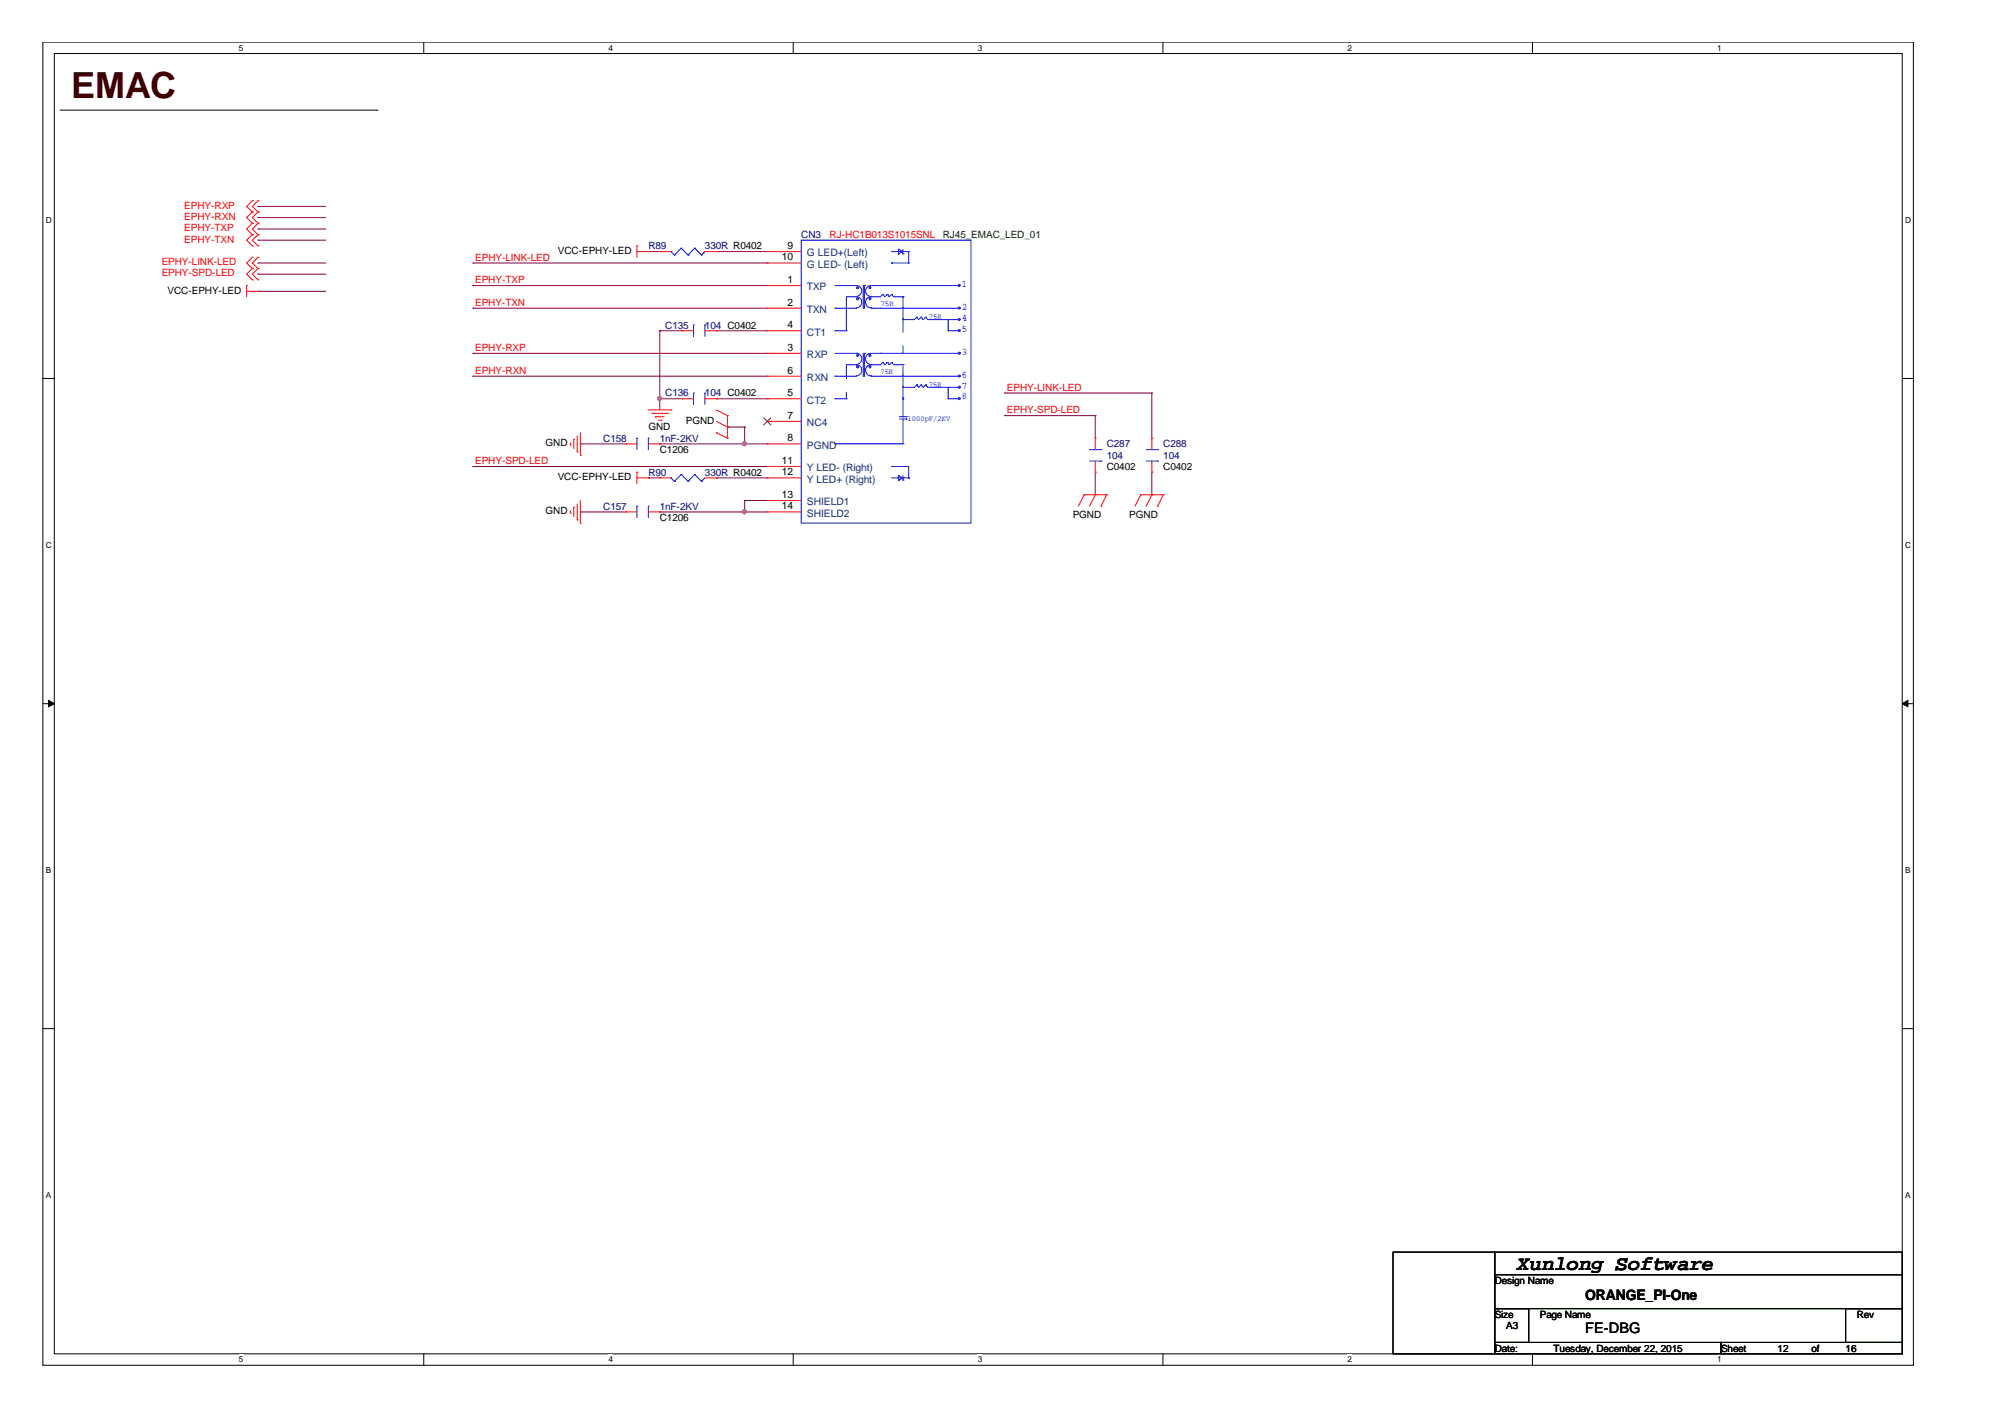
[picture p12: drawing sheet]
<svg xmlns="http://www.w3.org/2000/svg" width="297mm" height="210mm" viewBox="0 0 297 210" stroke-linecap="round" stroke-linejoin="round" font-family="sans-serif">
<path d="M6.3 6.2h277.2v196h-277.2zM8 7.9h273.8v192.6h-273.8z" fill="none" stroke="#000" stroke-width=".15"/>
<g fill="#fff">
<path d="M35.4 6.4h.6v1.4h-.6z"/>
<path d="M35.4 200.7h.6v1.4h-.6z"/>
</g>
<path d="M62.8 6.2v1.7M62.8 200.5v1.7" fill="none" stroke="#000" stroke-width=".15"/>
<g fill="#fff">
<path d="M90.1 6.4h.7v1.4h-.7z"/>
<path d="M90.1 200.7h.7v1.4h-.7z"/>
</g>
<path d="M117.5 6.2v1.7M117.5 200.5v1.7" fill="none" stroke="#000" stroke-width=".15"/>
<g fill="#fff">
<path d="M144.9 6.4h.6v1.4h-.6z"/>
<path d="M144.9 200.7h.6v1.4h-.6z"/>
</g>
<path d="M172.3 6.2v1.7M172.3 200.5v1.7" fill="none" stroke="#000" stroke-width=".15"/>
<g fill="#fff">
<path d="M199.6 6.4h.7v1.4h-.7z"/>
<path d="M199.6 200.7h.7v1.4h-.7z"/>
</g>
<path d="M227 6.2v1.7M227 200.5v1.7" fill="none" stroke="#000" stroke-width=".15"/>
<g fill="#fff">
<path d="M254.4 6.4h.6v1.4h-.6z"/>
<path d="M254.4 200.7h.6v1.4h-.6z"/>
<path d="M6.8 31.9h.8v1.4h-.8z"/>
<path d="M282.2 31.9h.9v1.4h-.9z"/>
<path d="M6.8 80.1h.8v1.4h-.8z"/>
<path d="M282.2 80.1h.9v1.4h-.9z"/>
</g>
<path d="M6.3 56.1h1.7M281.8 56.1h1.7" fill="none" stroke="#000" stroke-width=".15"/>
<g fill="#fff">
<path d="M6.8 128.2h.7v1.4h-.7z"/>
<path d="M282.2 128.2h.8v1.4h-.8z"/>
</g>
<path d="M6.3 104.2h1.7M281.8 104.2h1.7" fill="none" stroke="#000" stroke-width=".15"/>
<g fill="#000" stroke="#000" stroke-width=".15">
<path d="M7.2 103.7l.8 .5-.8 .5z" fill-rule="evenodd"/>
<path d="M281.8 104.2l.9-.5v1z" fill-rule="evenodd"/>
</g>
<g fill="#fff">
<path d="M6.8 176.4h.7v1.4h-.7z"/>
<path d="M282.2 176.4h.8v1.4h-.8z"/>
</g>
<path d="M8.9 16.3h46.9M55.8 16.3h.1M6.3 152.4h1.7M281.8 152.4h1.7M206.4 185.5h15v15h-15zM221.4 185.5h60.4v3.3h-60.4zM221.4 188.8h60.4v5.1h-60.4zM221.4 193.9h5.1v5h-5.1zM221.4 198.9h33.6v1.6h-33.6zM255 198.9h26.8v1.6h-26.8zM273.4 193.9h8.4v5h-8.4z" fill="none" stroke="#000" stroke-width=".15"/>
<g fill="none" stroke="#800040" stroke-width=".15">
<path d="M38.2 30.6h.1M38.2 39h.1M38.2 33.9h.1M38.2 32.2h.1M38.2 35.6h.1M38.2 30.6h10.1M38.2 39h10.1M38.2 33.9h10.1M38.2 32.2h10.1M38.2 35.6h10.1M70.1 39h.1M70.1 39h43.6"/>
<path d="M96.1 37.3h.1M96.1 37.3h1.6M106.1 37.3h.1M106.1 37.3h7.6M38.2 40.6h.1M38.2 43.2h.1M38.2 40.6h10.1M38.2 43.2h10.1M70.1 42.3h.1M70.1 45.6h.1M70.1 52.3h.1M70.1 55.7h.1"/>
<path d="M70.1 42.3h43.6M70.1 45.6h43.6M70.1 52.3h43.6M70.1 55.7h43.6M97.7 59.1h.1M97.7 49h.1M97.7 49v11.7M97.7 59.1h3.4M97.7 49h3.4M106.1 59.1h.1M106.1 49h.1M106.1 59.1h7.6"/>
<path d="M106.1 49h7.6M148.8 58.2h.1M148.8 58.2h21.8M170.6 58.2h.1M170.6 58.2v6.7M70.1 69.1h.1M70.1 69.1h43.6M86 75.8h.1M86 65.8h.1M86 75.8h6.7M86 65.8h6.7M96.1 70.8h.1"/>
<path d="M96.1 70.8h1.6M97.7 65.8h.1M97.7 75.8h.1M97.7 75.8h16M97.7 65.8h16M106.1 70.8h.1M106.1 70.8h7.6M107.8 63.3h.1M107.8 63.3h2.5M110.3 75.8h.1M110.3 74.1h.1M110.3 63.3h.1"/>
<path d="M110.3 65.8h.1M110.3 74.1h3.4M110.3 63.3v2.5M110.3 74.1v1.7M148.8 61.6h.1M148.8 61.6h13.5M162.3 69.9h.1M162.3 61.6h.1M162.3 61.6v3.3M162.3 69.9v3.4M170.6 69.9h.1M170.6 69.9v3.4"/>
</g>
<g fill="#f0f" stroke="#f0f" stroke-width=".15">
<circle cx="97.7" cy="59" r=".32"/>
<circle cx="110.3" cy="75.8" r=".32"/>
<circle cx="110.3" cy="65.7" r=".32"/>
</g>
<g fill="none" stroke="#f00" stroke-width=".15">
<path d="M37.4 39.8h.1M37.4 38.1h.1M37.4 31.4h.1M37.4 29.7h.1M37.4 33.1h.1M37.4 34.8h.1M37.4 36.4h.1M37.4 39.8l-.9 .8 .9 .9M37.4 38.1l-.9 .9 .9 .8M37.4 29.7l-.9 .9 .9 .8M37.4 31.4l-.9 .8 .9 .9M37.4 33.1l-.9 .8 .9 .9"/>
<path d="M37.4 34.8l-.9 .8 .9 .8M38.2 39.8h.1M38.2 38.1h.1M38.2 31.4h.1M38.2 29.7h.1M38.2 33.1h.1M38.2 34.8h.1M38.2 36.4h.1M38.2 39.8l-.8 .8 .8 .9M38.2 38.1l-.8 .9 .8 .8M38.2 29.7l-.8 .9 .8 .8M38.2 31.4l-.8 .8 .8 .9"/>
<path d="M38.2 33.1l-.8 .8 .8 .9M38.2 34.8l-.8 .8 .8 .8M94.4 36.4h.1M94.4 37.3h1.7M94.4 36.4v1.7M96.1 37.3h.1M97.7 37.3h.1M97.7 37.3h1.7M104.4 37.3h1.7M106.1 37.3h.1M113.7 37.3h.1M113.7 39h.1"/>
<path d="M113.7 37.3h5M113.7 39h5M36.5 42.3h.1M36.5 43.2h1.7M36.5 42.3v1.7M37.4 41.5h.1M38.2 43.2h.1M38.2 41.5h.1M101.1 59.1h.1M101.1 49h.1M101.1 49h1.6M101.1 59.1h1.6"/>
<path d="M104.4 49h1.7M104.4 59.1h1.7M106.1 59.1h.1M106.1 49h.1M113.7 42.3h.1M113.7 45.6h.1M113.7 49h.1M113.7 55.7h.1M113.7 52.3h.1M113.7 59.1h.1M113.7 42.3h5M113.7 45.6h5"/>
<path d="M113.7 49h5M113.7 55.7h5M113.7 52.3h5M113.7 59.1h5M84.5 76h.1M84.5 65.9h.1M84.5 65.6v.3M84.5 75.7v.3M85 75.2h.1M85 65.1h.1M85 65.1v1.3M85 75.2v1.3"/>
<path d="M85.5 77h.1M85.5 66.9h.1M85.5 64.6v2.3M85.5 74.6v2.4M86 77.5h.1M86 67.5h.1M86 64.1v3.4M86 74.1v3.4M92.7 65.8h.1M92.7 75.8h.1M92.7 65.8h1.7M92.7 75.8h1.7"/>
<path d="M94.4 69.9h.1M94.4 69.9v1.7M94.4 70.8h1.7M96.1 70.8h.1M96.1 60.7h3.3M96.1 65.8h1.6M96.1 75.8h1.6M96.6 61.2h2.3M97.1 61.7h.1M97.1 61.7h1.3M97.6 62.2h.3M97.7 70.8h.1"/>
<path d="M97.7 65.8h.1M97.7 75.8h.1M97.7 70.8h1.7M97.9 62.2h.1M98.9 61.2h.1M99.4 60.7h.1M104.4 70.8h1.7M106.1 64.1h.1M106.1 70.8h.1M106.1 60.7l1.7 .9M106.1 64.1l1.7 .8M106.1 62.4l1.7 .9"/>
<path d="M107.8 61.6h.1M107.8 64.9h.1M107.8 63.3h.1M107.8 61.6v3.3M113.7 62.4h.1M113.7 65.8h.1M113.7 69.1h.1M113.7 70.8h.1M113.7 74.1h.1M113.7 75.8h.1M113.7 70.8h5M113.7 62.4h5"/>
<path d="M113.7 65.8h5M113.7 69.1h5M113.7 74.1h5M113.7 75.8h5M160.6 73.3h.1M160.6 73.3l-.8 1.7M160.6 73.3h3.4M162.3 73.3h.1M162.3 69.9h.1M162.3 64.9h.1M162.3 73.3l-.9 1.7M162.3 64.9v1.7"/>
<path d="M162.3 68.3v1.6M163.1 75h.1M164 73.3h.1M164 73.3l-.9 1.7M169 73.3h.1M169 73.3h3.3M169 73.3l-.9 1.7M170.6 73.3h.1M170.6 69.9h.1M170.6 64.9h.1M170.6 73.3l-.8 1.7M170.6 64.9v1.7"/>
<path d="M170.6 68.3v1.6M171.5 75h.1M172.3 73.3h.1M172.3 73.3l-.8 1.7"/>
</g>
<g fill="none" stroke="#00f" stroke-width=".15">
<path d="M99.4 37.3h.1M99.4 37.3l.5 .5M99.9 37.8h.1M100.9 36.8h.1M100.9 36.8l1 1M100.9 36.8l-1 1M101.9 37.8h.1M102.9 36.8h.1M102.9 36.8l1 1M102.9 36.8l-1 1M103.9 37.8h.1M104.4 37.3l-.5 .5"/>
<path d="M118.7 35.6h25.1v41.9h-25.1zM132.1 39h.1M132.1 37.3h2.5M132.1 39h2.5M133.1 37.6h.1M133.1 36.9h.1M133.1 36.9v.7M133.1 36.9l.7 .4M133.8 37.3h.1M133.8 37.6h.1M133.8 36.9v.7M133.8 37.3l-.7 .3"/>
<path d="M134.6 37.3h.1M134.6 39h.1M134.6 37.3v1.7M102.7 58.2h.1M102.7 48.1h.1M102.7 48.1v1.7M102.7 58.2v1.7M104.4 58.2h.1M104.4 48.1h.1M104.4 48.1v1.7M104.4 58.2v1.7M123.7 45.6h.1"/>
<path d="M123.7 49h.1M123.7 59.1h.1M123.7 55.7h.1M123.7 45.6h3.2M123.7 42.3h3.2M123.7 49h1.7M123.7 59.1h1.7M123.7 52.3h3.2M123.7 55.7h3.2M125.4 44h1.5M125.4 54h1.5M126.9 44a.83 .83 0 0 1 .8 .8 .83 .83 0 0 1-.8 .8"/>
<path d="M126.9 42.3a.8 .8 0 0 1 .8 .8 .8 .8 0 0 1-.8 .8M126.9 54a.83 .83 0 0 1 .8 .9 .83 .83 0 0 1-.8 .8M126.9 52.3a.83 .83 0 0 1 .8 .9 .83 .83 0 0 1-.8 .8M126.9 44h.1M126.9 42.3h.1M126.9 52.3h.1M126.9 54h.1M127.9 45.6h.1M127.9 55.7h.1M127.9 42.3v3.3M127.9 52.3v3.4M128.1 42.3h.1"/>
<path d="M128.1 52.3h.1M128.1 42.3v3.3M128.1 52.3v3.4M129 42.3a.8 .8 0 0 0-.8 .8 .8 .8 0 0 0 .8 .8M129 44a.83 .83 0 0 0-.8 .8 .83 .83 0 0 0 .8 .8M129 52.3a.83 .83 0 0 0-.8 .9 .83 .83 0 0 0 .8 .8M129 54a.83 .83 0 0 0-.8 .9 .83 .83 0 0 0 .8 .8M129.1 44h.1M129.1 45.6h.1M129.1 54h.1M129.1 55.7h.1M129.1 45.6h13.1"/>
<path d="M129.1 42.3h13.1M129.1 52.3h13.1M129.1 55.7h13.1M130.4 42.3h.1M130.4 52.3h.1M130.8 43.6h.1M130.8 53.7h.1M130.8 43.6l-.4 .4h-1.3M130.8 43.6l.3 .4 .3-.4M130.8 53.7l.3 .3 .3-.3M130.8 53.7l-.4 .3h-1.3M131.4 43.6h.1"/>
<path d="M131.4 53.7h.1M131.4 43.6l.3 .4 .4-.4M131.4 53.7l.3 .3 .4-.3M132.1 43.6h.1M132.1 53.7h.1M132.1 43.6l.3 .4h1.4M132.1 53.7l.3 .3h1.4M133.8 44h.1M133.8 47.3h.1M133.8 54h.1M133.8 57.4h.1M133.8 58.9v2.8"/>
<path d="M135.8 47h.1M135.8 57h.1M135.8 47l-.3 .3h-1.7M135.8 47l.3 .3 .3-.3M135.8 57l.3 .4 .3-.4M135.8 57l-.3 .4h-1.7M136.4 47h.1M136.4 57h.1M136.4 47l.4 .3 .3-.3M136.4 57l.4 .4 .3-.4M137.1 47h.1M137.1 57h.1"/>
<path d="M137.1 47l.4 .3h4.7M137.1 57l.4 .4h4.7M140.5 49h.1M140.5 47.3h.1M140.5 57.4h.1M140.5 59.1h.1M140.5 49h1.7M140.5 47.3v1.7M140.5 57.4v1.7M140.5 59.1h1.7M142 42.2h.2v.2h-.2zM142 45.5h.2v.2h-.2z"/>
<path d="M142 47.2h.2v.2h-.2zM142 48.9h.2v.2h-.2zM142 57.2h.2v.2h-.2zM142 52.2h.2v.2h-.2zM142 58.9h.2v.2h-.2zM142 55.6h.2v.2h-.2zM142.2 45.6h.1M142.2 42.3h.1M142.2 47.3h.1M142.2 57.4h.1M142.2 55.7h.1M142.2 52.3h.1"/>
<path d="M94.4 64.9h.1M94.4 75h.1M94.4 64.9v1.7M94.4 75v1.7M96.1 64.9h.1M96.1 75h.1M96.1 64.9v1.7M96.1 75v1.7M99.4 70.8h.1M99.4 70.8l.5 .5M99.9 71.3h.1M100.9 70.3h.1"/>
<path d="M100.9 70.3l1 1M100.9 70.3l-1 1M101.9 71.3h.1M102.9 70.3h.1M102.9 70.3l1 1M102.9 70.3l-1 1M103.9 71.3h.1M104.4 70.8l-.5 .5M123.7 65.8h.1M123.7 65.8h10.1M132.1 69.1h.1M132.1 69.1h2.5v1.7"/>
<path d="M132.1 70.8h2.5M133.1 70.5h.1M133.1 71.1h.1M133.1 70.5v.6M133.1 70.5l.7 .3M133.3 61.7h1M133.3 62.1h1M133.8 65.8h.1M133.8 61.7h.1M133.8 70.8h.1M133.8 71.1h.1M133.8 62.1v3.7"/>
<path d="M133.8 70.5v.6M133.8 70.8l-.7 .3M134.3 61.7h.1M134.3 62.1h.1M134.6 70.8h.1M161.4 68.3h1.7M161.4 66.6h1.7M163.1 68.3h.1M163.1 66.6h.1M169.8 68.3h1.7M169.8 66.6h1.7M171.5 68.3h.1"/>
<path d="M171.5 66.6h.1"/>
</g>
<g fill="#00f" stroke="#00f" stroke-width=".15">
<path d="M126.9 44.2h.3v.2h-.3z" fill-rule="evenodd"/>
<path d="M128.8 44.2h.2v.2h-.2z" fill-rule="evenodd"/>
<path d="M128.8 42.5h.2v.2h-.2z" fill-rule="evenodd"/>
<path d="M126.9 42.5h.3v.2h-.3z" fill-rule="evenodd"/>
<path d="M126.9 54.2h.3v.2h-.3z" fill-rule="evenodd"/>
<path d="M128.8 54.2h.2v.2h-.2z" fill-rule="evenodd"/>
<path d="M126.9 52.5h.3v.3h-.3z" fill-rule="evenodd"/>
<path d="M128.8 52.5h.2v.3h-.2z" fill-rule="evenodd"/>
</g>
<path d="M125.4 44v5M125.4 49h.1M133.8 47.3v-3.3M133.8 44h.1" fill="none" stroke="#00f" stroke-width=".15" stroke-dasharray="6.1 6.1 0 6.1"/>
<path d="M125.4 54v5.1M125.4 59.1h.1M133.8 47.2v11.9M133.8 59.1h.1M133.8 57.4v-3.4M133.8 54h.1" fill="none" stroke="#00f" stroke-width=".15" stroke-dasharray="2 2 1 2 1"/>
<path d="M113.2 61.9l1 1.1M114.2 61.9l-1.1 1.1" fill="none" stroke="#804000" stroke-width=".15"/>
<text font-size="5.3" fill="#400000" x="10.5" y="14.5">EMAC</text>
<text font-size="3" x="224.8" y="188.1">Xunlong Software</text>
<g font-size="2.2">
<text x="234.9" y="197.5">FE-DBG</text>
<text x="234.9" y="192.5">ORANGE_PI-One</text>
</g>
<g font-size="1.5" fill="#f00">
<text x="27.3" y="30.9">EPHY-RXP</text>
<text x="27.3" y="32.6">EPHY-RXN</text>
<text x="27.3" y="34.3">EPHY-TXP</text>
<text x="27.3" y="36">EPHY-TXN</text>
<text x="122.9" y="35.3">RJ-HC1B013S1015SNL</text>
<text x="24" y="41">EPHY-SPD-LED</text>
<text x="24" y="39.3">EPHY-LINK-LED</text>
<text x="70.4" y="42">EPHY-TXP</text>
<text x="70.4" y="38.6">EPHY-LINK-LED</text>
<text x="70.4" y="45.3">EPHY-TXN</text>
<text x="70.4" y="52">EPHY-RXP</text>
<text x="70.4" y="55.4">EPHY-RXN</text>
<text x="149.2" y="57.9">EPHY-LINK-LED</text>
<text x="149.2" y="61.2">EPHY-SPD-LED</text>
<text x="70.4" y="68.8">EPHY-SPD-LED</text>
</g>
<g font-size="1.5" fill="#000080">
<text x="118.7" y="35.3">CN3</text>
<text x="96.1" y="36.9">R89</text>
<text x="104.4" y="36.9">330R R0402</text>
<text x="98.6" y="48.7">C135</text>
<text x="104.4" y="48.7">104 C0402</text>
<text x="98.6" y="58.7">C136</text>
<text x="104.4" y="58.7">104 C0402</text>
<text x="89.4" y="65.5">C158</text>
<text x="97.7" y="65.5">1nF-2KV</text>
<text x="96.1" y="70.5">R90</text>
<text x="104.4" y="70.5">330R R0402</text>
<text x="164" y="66.3">C287</text>
<text x="164" y="68">104</text>
<text x="172.3" y="66.3">C288</text>
<text x="172.3" y="68">104</text>
<text x="89.4" y="75.5">C157</text>
<text x="97.7" y="75.5">1nF-2KV</text>
</g>
<text font-size="1.5" fill="#004000" x="139.7" y="35.3">RJ45_EMAC_LED_01</text>
<g font-size="1.5">
<text x="82.6" y="37.6">VCC-EPHY-LED</text>
<text x="115.8" y="38.6">10</text>
<text x="116.7" y="41.9">1</text>
<text x="116.7" y="36.9">9</text>
<text x="24.8" y="43.5">VCC-EPHY-LED</text>
<text x="116.7" y="45.3">2</text>
<text x="116.7" y="48.6">4</text>
<text x="116.7" y="52">3</text>
<text x="116.7" y="55.3">6</text>
<text x="116.7" y="58.7">5</text>
<text x="96.1" y="63.8">GND</text>
<text x="101.6" y="62.8">PGND</text>
<text x="116.7" y="62">7</text>
<text x="116.7" y="65.4">8</text>
<text x="80.8" y="66.1">GND</text>
<text x="82.6" y="71.1">VCC-EPHY-LED</text>
<text x="97.7" y="67.1">C1206</text>
<text x="115.8" y="68.7">11</text>
<text x="115.8" y="70.4">12</text>
<text x="164" y="69.7">C0402</text>
<text x="172.3" y="69.7">C0402</text>
<text x="80.8" y="76.2">GND</text>
<text x="97.7" y="77.2">C1206</text>
<text x="115.8" y="73.8">13</text>
<text x="115.8" y="75.5">14</text>
<text x="158.9" y="76.7">PGND</text>
<text x="167.3" y="76.7">PGND</text>
<text x="221.4" y="190.2">Design Name</text>
<text x="221.4" y="195.2">Size</text>
<text x="223.1" y="196.9">A3</text>
<text x="228.1" y="195.2">Page Name</text>
<text x="275.1" y="195.2">Rev</text>
<text x="221.4" y="200.2">Date:</text>
<text x="230.2" y="200.2">Tuesday, December 22, 2015</text>
<text x="255" y="200.2">Sheet</text>
<text x="263.4" y="200.2">12</text>
<text x="268.4" y="200.2">of</text>
<text x="273.4" y="200.2">16</text>
</g>
<g font-size="1.5" fill="#004080">
<text x="119.5" y="38">G LED+(Left)</text>
<text x="119.5" y="39.7">G LED- (Left)</text>
<text x="119.5" y="43">TXP</text>
<text x="119.5" y="46.4">TXN</text>
<text x="119.5" y="49.7">CT1</text>
<text x="119.5" y="53.1">RXP</text>
<text x="119.5" y="56.4">RXN</text>
<text x="119.5" y="59.8">CT2</text>
<text x="119.5" y="63.1">NC4</text>
<text x="119.5" y="66.5">PGND</text>
<text x="119.5" y="69.8">Y LED- (Right)</text>
<text x="119.5" y="71.5">Y LED+ (Right)</text>
<text x="119.5" y="74.9">SHIELD1</text>
<text x="119.5" y="76.6">SHIELD2</text>
</g>
<g font-size="1.5" fill="#00f">
<text x="142.5" y="42.5">1</text>
<text x="142.5" y="45.9">2</text>
<text x="142.5" y="47.6">4</text>
<text x="142.5" y="49.2">5</text>
<text x="142.5" y="52.6">3</text>
<text x="142.5" y="59.1">8</text>
<text x="142.5" y="57.6">7</text>
<text x="142.5" y="55.9">6</text>
</g>
<g font-size="1.2">
<text x="35.4" y="7.5">5</text>
<text x="90.1" y="7.5">4</text>
<text x="144.9" y="7.5">3</text>
<text x="199.6" y="7.5">2</text>
<text x="254.4" y="7.5">1</text>
<text x="6.8" y="33.1">D</text>
<text x="282.2" y="33.1">D</text>
<text x="6.8" y="81.2">C</text>
<text x="282.2" y="81.2">C</text>
<text x="6.8" y="129.4">B</text>
<text x="282.2" y="129.4">B</text>
<text x="6.8" y="177.5">A</text>
<text x="282.2" y="177.5">A</text>
<text x="35.4" y="201.8">5</text>
<text x="90.1" y="201.8">4</text>
<text x="144.9" y="201.8">3</text>
<text x="199.6" y="201.8">2</text>
<text x="254.4" y="201.8">1</text>
</g>
<g font-size="1.1" fill="#00f">
<text x="130.4" y="45.3">75R</text>
<text x="137.6" y="47.3">75R</text>
<text x="130.4" y="55.3">75R</text>
<text x="137.6" y="57.3">75R</text>
<text x="134.5" y="62.4">1000pF/2KV</text>
</g>
</svg>
